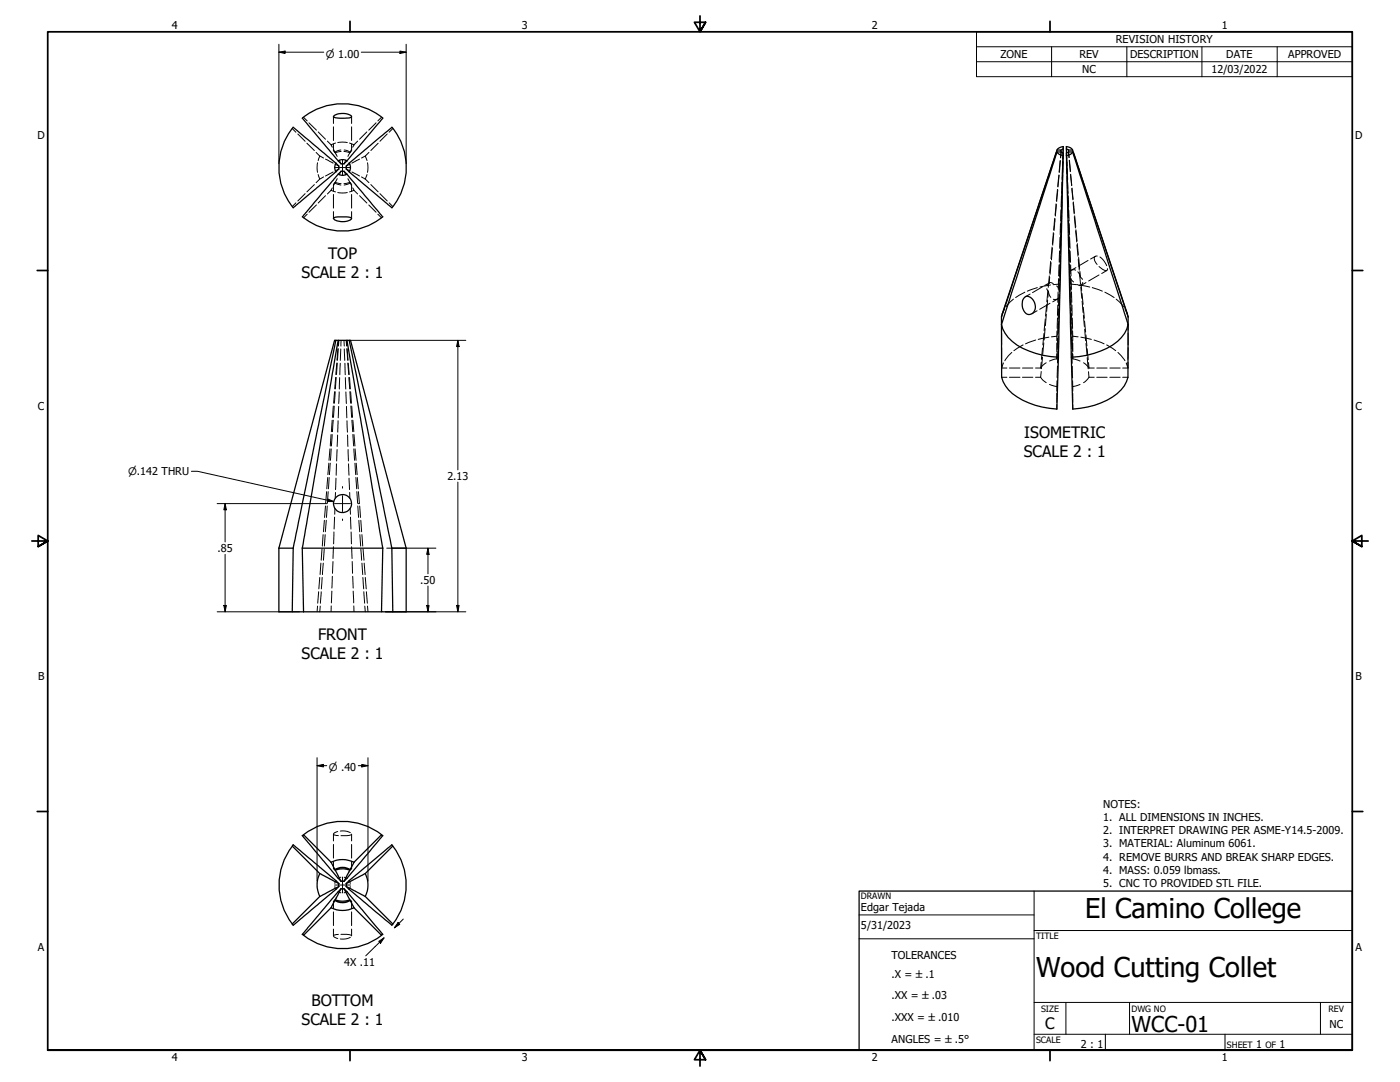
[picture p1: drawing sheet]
<svg xmlns="http://www.w3.org/2000/svg" width="559mm" height="432mm" viewBox="0 0 559 432" stroke-linecap="round" stroke-linejoin="round" font-family="sans-serif">
<!-- layer: Hidden (ANSI) -->
<g fill="none" stroke="#000" stroke-width=".4">
<path d="M116.6 51.3l1.5 1.5M118.9 53.5l2.9 2.9M121.2 46.8l1.4 1.5M122.5 57.1l3 3M123.3 49l3 2.9M127 52.6l2.9 3M130.7 56.3l1.4 1.5M132.1 57.8l.6 .9M133.1 46.5v2.8M133.1 50.6v5.5M133.1 57.5v2.7M133.2 59.7l.5 1"/>
<path d="M133.9 57.1l-1.8 .7M134.8 56.9h3.8M136.1 59.9l-2.4 .8M137.4 59.9l2.4 .8M139.5 57.1l1.8 .7M140.3 59.7l-.5 1M140.3 46.5v2.8M140.3 50.6v5.5M140.3 57.5v2.7M141.3 57.8l-.5 .9M142.7 56.3l-1.4 1.5M146.4 52.6l-2.9 3"/>
<path d="M150.1 49l-2.9 2.9M150.9 57.1l-2.9 3M152.3 46.8l-1.5 1.5M154.6 53.5l-3 2.9M156.8 51.3l-1.5 1.5M424.4 58.5l-.1 2.1M425.6 58.5l.1 2.1M121.8 77.3l-2.9 2.9M125.5 73.7l-3 2.9M126.2 60.8l1.4 1.5M126.7 65v3.8M127 69.7l.6 1.7"/>
<path d="M127.6 62.3l-.6 1.8M127.6 62.3l1.6 .8M127.6 71.4l-1.4 1.5M129.2 70.6l-1.6 .8M129.9 63.5l3.1 1.6M129.9 78.1l-2.9 2.9M132.1 75.9l1.8 .7M132.1 75.9l-1.4 1.5M132.7 75l-.6 .9M133 68.6l-3.1 1.6M133.1 73.5v2.8M133.1 77.6v5.5"/>
<path d="M133.2 60.3l.5 .4M133.4 60.5l.4 .5M133.7 73l-.5 1M133.7 73l-.5 .4M133.7 73l2.4 .9M133.7 65.5l1.6 .8M133.8 61l.8 1.4M133.8 72.8l2.3 .5M133.8 72.8l-.4 .4M134.6 71.3l-.8 1.5M134.8 76.8h3.8M135.3 67.4l-1.6 .9"/>
<path d="M135.4 63.9l.7 1.5M136.1 68.3l-.7 1.5M136.1 60.5l-2.3 .5M137.3 60.5l2.3 .5M137.3 68.3l.7 1.5M138 63.9l-.7 1.5M138.2 67.4l1.5 .9M138.9 71.3l.7 1.5M139.6 72.8l-2.3 .5M139.6 61l-.7 1.4M139.6 72.8l.4 .4M139.7 65.5l-1.5 .8"/>
<path d="M139.8 73l.4 .4M139.8 73l-2.4 .9M139.8 73l.5 1M140 60.5l-.4 .5M140.2 60.3l-.4 .4M140.3 73.5v2.8M140.3 77.6v5.5M140.5 68.6l3 1.6M140.8 75l.5 .9M141.3 75.9l-1.8 .7M141.3 75.9l1.4 1.5M143.5 63.5l-3 1.6"/>
<path d="M143.5 78.1l2.9 2.9M144.3 70.6l1.5 .8M145.8 62.3l.7 1.8M145.8 62.3l-1.5 .8M145.8 71.4l1.5 1.5M146.5 69.7l-.7 1.7M146.7 65v3.8M147.3 60.8l-1.5 1.5M148 73.7l2.9 2.9M151.6 77.3l3 2.9M422.1 75.6l-.5 4.6M422.2 75.8l-.4 4.6"/>
<path d="M422.7 69.8l-.5 4.6M422.7 69.9l-.4 4.7M423.2 64.1l-.5 4.6M423.2 64.1l-.4 4.7M423.5 60.6l-.2 2.3M423.5 60.6l-.1 2.4M423.7 78.2l-.2 4.4M423.9 76.3l-.2 4.7M423.9 72.8l-.2 4.4M424 75.2l-.1 4.4M424.1 70.5l-.2 4.7M424.1 67.2l-.2 4.4"/>
<path d="M424.2 69.8l-.1 4.3M424.2 64.6l-.1 4.7M424.2 61.8l-.1 4.4M424.3 61.1l-.1 2.3M424.3 64.4l-.1 4.3M424.4 61.1l-.1 2.2M425.7 63.4v-2.3l.1 2.3M425.8 61.8l.2 4.4M425.8 64.6l.1 4.7M425.8 64.6l.2 4.7M425.9 70.4l.1 4.7M426 67.2l.1 4.4"/>
<path d="M426 70.5l.1 4.7M426.1 76.3l.1 4.6M426.1 72.8l.2 4.4M426.1 76.4l.2 4.7M426.3 78.2l.2 4.4M426.7 62.9l-.2-2.3 .3 2.3M426.8 64l.4 4.5M426.8 63.9l.5 4.5M427.3 69.7l.4 4.4M427.4 69.5l.4 4.4M427.8 75.2l.4 4.6M427.9 75.1l.4 4.4"/>
<path d="M118.1 81l-1.5 1.4M122.6 85.5l-1.4 1.4M126.3 81.8l-3 2.9M133.1 84.5v2.7M140.3 84.5v2.7M147.2 81.8l2.9 2.9M150.8 85.5l1.5 1.4M155.3 81l1.5 1.4M419.9 98.6l-.4 4.6M420.1 99l-.4 4.7M420.4 92.8l-.3 4.7M420.6 93.2l-.4 4.7"/>
<path d="M421 87.1l-.4 4.6M421.1 87.4l-.4 4.6M421.5 81.3l-.4 4.6M421.6 81.6l-.3 4.6M423.1 94.7l-.1 4.4M423.2 99.8l-.2 4.7M423.3 89.2l-.1 4.5M423.4 93.9l-.2 4.7M423.4 96.9l-.1 4.3M423.5 83.8l-.1 4.3M423.5 88.1l-.1 4.7M423.5 91.5l-.1 4.3"/>
<path d="M423.7 82.2l-.2 4.7M423.7 86l-.1 4.4M423.9 80.6l-.2 4.4M426.2 82.1l.1 4.6M426.3 82.3l.2 4.7M426.4 87.9l.1 4.7M426.5 83.8l.2 4.3M426.5 88.1l.2 4.7M426.5 93.7l.2 4.7M426.7 89.2l.2 4.5M426.7 94l.1 4.7M426.7 99.6l.1 4.6"/>
<path d="M426.9 94.7l.2 4.4M426.9 99.9l.1 4.7M428.3 80.9l.5 4.4M428.4 80.6l.4 4.4M428.8 86.5l.5 4.5M428.9 86.1l.5 4.5M429.3 92.1l.5 4.5M429.5 91.7l.4 4.4M429.8 97.7l.5 4.5M430 97.2l.4 4.5M404.5 119.4l-2.9 3M409.1 116.6l-3.7 2.1"/>
<path d="M411.2 117.3l-1.9 1.1M414 114.7l-4 1.5M416.1 114.5l-4 2.3M417.8 115.2l.7 1.1M418.1 119.8l-.3 4.5M418.3 115.8l-.5 4.7M418.5 116.3l-.2 2.3M418.5 116.3l.9 2.4M418.8 113l-.8 1M418.8 113l.6-.2 1 .4M418.8 110.1l-.4 4.6M419 110.6l-.2 2.4"/>
<path d="M419 112.8l-2 1.1M419.3 113.7l-4.2 .9M419.4 104.3l-.4 4.7M419.5 104.8l-.4 4.7M421.8 114.1l1.1 1.2M422.3 119.3l-2.1 1.2M422.3 116.5l-.1 4.1M422.5 113.4l-.1 2.1M422.5 113.4l-2.2 .2M422.5 111.2v2.2M422.7 117.3l-.2 4.7M422.7 105.7l-.2 4.4"/>
<path d="M422.8 111.5l-.1 4.7M422.8 118.8a2.29 2.29 0 0 1-2.4 .6M422.8 118.8l-.1 2.4M422.8 117.7v1.1M422.9 100.2l-.1 4.4M422.9 115.3v1.2M423 105.7l-.2 4.7M423 113.2l-.1 2.1M423.1 107.8l-.1 4.3M423.3 102.3l-.1 4.4M426.8 105.4l.2 4.6M427 111.2l.2 4.7"/>
<path d="M427 105.8l.2 2.3M427.1 100.2l.2 4.4M427.2 108.1v1.1M427.2 117l.1 4.7M427.2 111.3l1.3 1.2M427.2 110.2v1.1M427.2 111.3l.1 2.1M427.4 105.7l.1 4.4M427.4 114.4l.1 4.3M427.5 119.8l.1 4.2M427.5 111.2l.1 2.2M427.6 113.4l.1 2.1"/>
<path d="M427.6 113.4l2.1 .2M427.7 116.5l.1 4.1M429.3 107.8a1.92 1.92 0 0 0-2.1 .3M429.5 106.8l-2 1.1M430 113.5l1 .5 .5-.3M430.2 108.5l1 2.1M430.4 103.4l.4 4.4M430.5 102.7l.4 4.5M430.8 113.7l4.2 .9M430.9 109l.4 4.5M431 108.3l.2 2.3M431.2 110.6l.9 .9"/>
<path d="M431.4 114.6l.4 4.5M431.5 113.7l.2 2.3M431.9 117.1l.4 4.4M432.2 112.7l-.7 1M433.5 112.8l-2.1 1.2M434.3 103.9l-3.9 2.3M436 114.7l4 1.5M437.2 102.3l-1.9 1.1M438 102.2h-.7a2.2 2.2 0 0 0 .6 3.3M438.7 106.4a3.3 3.3 0 0 0 3.2 1.4l.1-.6M438.7 109.7l-4.2 2.4M439 102.6a7.6 7.6 0 0 1 2.7 3.4"/>
<path d="M441 116.6l3.7 2.1M441.8 107.9l-2.1 1.3M445.5 119.4l2.9 3M134.9 139.2l-.4 4.6M135 139.2l-.3 4.6M135.1 135.8l-.2 2.2M135.3 135.8l-.2 2.2M136 139.3l-.2 4.5M136.1 135.8v2.3M137.3 135.8l.1 2.3M137.4 139.3l.2 4.5M138.2 135.8l.2 2.2"/>
<path d="M138.3 135.8l.2 2.2M138.4 139.2l.3 4.6M138.6 139.2l.3 4.6M399.7 129.5l.1 2.3M399.8 133v4.6M399.8 138.7v4.7M401 123.3l-1 1.9M408.4 137.7l-3.7 2.3M413.4 135.7l-4.1 1.5M414 124l-2.1 1.2M416.1 138.9l-.4 4.5M416.6 136.8l-.4 4.6"/>
<path d="M416.7 133.1l-.5 4.6M417.1 131.1l-.3 4.6M417.2 127.3l-.4 4.7M417.6 125.4l-.3 4.6M417.8 121.6l-.5 4.6M418.7 134.6l-4.3 .8M419.1 121l-4.1 2.4M421.8 134.2v1.8M421.8 136.9v3.6M421.8 134.2l-2.1 .2M421.9 132.1l-.1 2.1M422.1 134.9l-.1 4.7"/>
<path d="M422.1 126.9l-.1 4.2M422.2 121.7l-.1 4.2M422.3 129.1l-.2 4.7M422.4 134.2l-.1 4.7M422.5 123.3l-.2 4.7M422.5 128.3l-.1 4.7M422.7 122.4l-.1 4.7M427.4 122.9l.1 4.6M427.5 128.7l.1 4.6M427.7 125.1l.1 4.2M427.7 134.5l.1 4.7M427.8 130.4l.1 4.3"/>
<path d="M427.9 121.7v4.2M428 135.7l.1 4.3M428 126.9l.1 4.2M428.1 132.1l.1 2.1M428.2 134.2v1.8M428.2 136.9v3.6M428.2 134.2l2.1 .2M431.4 134.6l4.2 .8M431.9 120.2l.4 4.5M432.4 122.6l.4 4.4M432.4 125.9l.4 4.4M432.9 128.1l.4 4.4"/>
<path d="M432.9 131.4l.4 4.6M433.5 133.7l.3 4.3M433.5 137.1l.3 4.5M434 139.2l.3 4.4M436.7 135.7l4 1.5M441.7 137.7l3.6 2.3M449.1 123.3l.9 1.9M450.3 129.5v2.3M450.3 133v4.6M450.3 138.7l-.1 4.7M133.5 156.3l-.3 4.6M133.8 156.3l-.3 4.6"/>
<path d="M134 150.6l-.4 4.6M134.2 150.6l-.3 4.6M134.4 144.9l-.4 4.6M134.6 144.9l-.3 4.6M135.4 156.4l-.2 4.6M135.6 150.7l-.2 4.6M135.8 145l-.2 4.5M137.7 145l.1 4.5M137.9 150.7l.1 4.6M138 156.4l.2 4.6M138.8 144.9l.4 4.6M139 144.9l.4 4.6"/>
<path d="M139.3 150.6l.3 4.6M139.5 150.6l.3 4.6M139.6 156.3l.4 4.6M140 156.3l.3 4.6M399.8 144.6v2.3M399.8 146.9h2.1M399.8 150.6h2.1M400.6 144.8l-.8 2.1M402.9 146.9h4.2M402.9 150.6h4.2M403.9 140.7l-2.8 3.3M408.1 146.9h4.1"/>
<path d="M408.1 150.6h4.1M413.3 146.9h2.1M413.3 150.6h2.1M415.4 150.6l1 1.2 1.2 .9M415.6 144.6l-.2 2.3M415.6 148.3l-.2 2.3M416.1 142.6l-.4 4.5M417.6 144.8l-2.2 2.1M418.9 153.4l2.9 .9M421.8 143.2l-2.9 .9M421.8 141.4v1.8M421.8 154.3v1.8"/>
<path d="M421.8 157v3.6M421.9 140.8l-.1 2.4M421.9 152l-.1 2.3M422.1 146l-.1 4.7M422.2 140.1l-.1 4.7M427.8 140.3l.1 4.7M428 146.2l.1 4.6M428.1 152l.1 2.3M428.1 141l.1 2.2M428.2 143.2l2.9 .9M428.2 141.4v1.8M428.2 154.3v1.8"/>
<path d="M428.2 157v3.6M431.1 153.4l-2.9 .9M432.5 144.8l2.2 2.1M434 142.7l.3 4.5M434.5 144.7l.2 2.2M434.5 148.3l.2 2.3M434.7 150.6l-2.2 2.1M434.7 146.9h2.1M434.7 150.6h2.1M437.8 146.9h4.1M437.8 150.6h4.1M443 146.9h4.1"/>
<path d="M443 150.6h4.1M446.2 140.7l2.8 3.3M448.1 146.9h2.1M448.1 150.6h2.1M449.5 144.8l.7 2.1M450.2 144.6v2.3M131.7 179.1l-.4 4.6M132.1 173.4l-.3 4.6M132.2 179.1l-.3 4.6M132.6 173.4l-.3 4.6M132.6 167.7l-.3 4.6M133 167.7l-.3 4.6"/>
<path d="M133 162.1l-.3 4.5M133.4 162.1l-.3 4.5M134.6 179.4l-.2 4.6M134.7 173.6l-.1 4.6M134.9 167.9l-.1 4.6M135.2 162.2l-.2 4.6M138.3 162.2l.1 4.6M138.5 167.9l.2 4.6M138.7 173.6l.2 4.6M138.9 179.4l.2 4.6M140 162.1l.3 4.5M140.4 162.1l.3 4.5"/>
<path d="M140.5 167.7l.3 4.6M140.8 173.4l.4 4.6M140.8 167.7l.4 4.6M141.2 179.1l.3 4.6M141.3 173.4l.4 4.6M141.7 179.1l.4 4.6M421.8 161.5v1.8M428.2 161.5v1.8M130.4 196.2l-.4 4.6M130.8 190.6l-.4 4.5M131 196.2l-.3 4.6M131.3 184.8l-.4 4.6"/>
<path d="M131.4 190.6l-.3 4.5M131.8 184.8l-.3 4.6M133.9 196.5l-.1 2.3M134.1 190.8l-.2 4.6M134.3 185.1l-.1 4.6M139.1 185.1l.2 4.6M139.3 190.8l.2 4.6M139.6 196.5v2.3M141.7 184.8l.3 4.6M142 190.6l.4 4.5M142.2 184.8l.4 4.6M142.4 196.2l.3 4.6"/>
<path d="M142.6 190.6l.4 4.5M143.1 196.2l.3 4.6M128.5 219.1l-.3 4.5M129 213.4l-.3 4.5M129.4 219.1l-.3 4.5M129.5 207.6l-.4 4.6M129.8 213.4l-.3 4.5M129.9 201.9l-.4 4.6M130.2 207.6l-.3 4.6M130.6 201.9l-.3 4.6M133.1 218.2l-.2 4.7M133.3 212.3l-.1 4.7"/>
<path d="M133.5 206.4l-.2 4.7M133.7 202.9l-.1 2.3M139.8 202.9l.1 2.3M139.9 206.4l.2 4.7M140.1 212.3l.2 4.7M140.3 218.2l.2 4.7M142.8 201.9l.3 4.6M143.3 207.6l.3 4.6M143.6 201.9l.3 4.6M143.6 213.4l.4 4.5M144 219.1l.3 4.5M144 207.6l.3 4.6"/>
<path d="M144.5 213.4l.3 4.5M144.9 219.1l.4 4.5M127.2 236.2l-.4 4.5M127.6 230.4l-.3 4.6M128.1 224.7l-.3 4.6M128.2 236.2l-.3 4.5M128.6 230.4l-.3 4.6M129 224.7l-.3 4.6M132.5 235.9l-.2 4.7M132.7 230l-.2 4.7M132.9 224.1l-.2 4.7M140.6 224.1l.1 4.7"/>
<path d="M140.8 230l.2 4.7M141 235.9l.2 4.7M144.5 224.7l.3 4.6M144.8 230.4l.4 4.6M145.2 236.2l.3 4.5M145.4 224.7l.3 4.6M145.8 230.4l.4 4.6M146.2 236.2l.4 4.5M126.7 241.9l-.1 2.3M127.8 241.9l-.2 2.3M132.2 241.8l-.1 2.4M141.2 241.8l.1 2.4"/>
<path d="M145.6 241.9l.2 2.3M146.7 241.9l.2 2.3M133.1 332.9l2 .6M133.1 332.9v2.7M133.1 337v5.5M134.8 331.9l-1.2 .4-.5 .6M135.8 331.7h2.1l1.9 .6M140.2 333.1l-1.8 .4h-2.3M140.3 332.9v2.7M140.3 337v5.5M133.1 343.8v2.7M133.1 359.9v2.7"/>
<path d="M133.7 353.8l.3 1.2M134 351.4l-.3 1.2M135 355.9l1.1 .4M136.1 350.1l-1.1 .4M137.4 350.1l1.1 .4M138.5 355.9l-1.1 .4M139.4 351.4l.4 1.2M139.8 353.8l-.4 1.2M140.3 343.8v2.7M140.3 359.9v2.7M133.1 363.9v5.5M133.1 370.8v2.7"/>
<path d="M135.1 372.9l-2 .5 .5 .7 1.2 .4M136.1 372.9h2.3l1.8 .4M139.8 374.1l-1.9 .6h-2.1M140.3 363.9v5.5M140.3 370.8v2.7"/>
</g>
<!-- layer: Visible (ANSI) -->
<g fill="none" stroke="#000" stroke-width=".51">
<path d="M117 50.8l18.3 15.5v1.1l-1.3 1.2-17 14.3a25.4 25.4 0 0 1 0-32.1zM120.6 47.2l14.4 17M133.3 46.2a6.3 6.3 0 0 1 7 .3v.2a12.2 12.2 0 0 1-7.2-.1zM152.8 47.2l-14.3 17M152.8 47.1a25.4 25.4 0 0 0-32.1 0M156.4 50.8l-17 14.3M156.5 50.8a25.4 25.4 0 0 1 0 32.1M421.9 59.9l-22.2 66.6M421.9 59.9h1.6v.7M421.9 59.9a3.1 3.1 0 0 1 2.5-1.4l-.1 2.6M424.4 59.4l-.9 .5M425.6 59.4l.9 .5"/>
<path d="M426.5 59.9h1.6M426.5 59.9v.7M428.1 59.9a2.84 2.84 0 0 0-2.5-1.4l.1 2.6M428.1 59.9l22.2 66.6M134.1 65.1l-.5 1.7 .5 1.8M135 64.2l1.1 1.2h1.2l1.2-1.2M135 69.5l1.7 .5 1.8-.5M135 64.2l1.7-.5 1.8 .5M139.4 65.1l.5 1.7-.5 1.8M139.4 65.1l-1.2 1.2v1.1l1.2 1.2M139.4 68.6l17 14.3M421.6 60.9l-21.9 65.6"/>
<path d="M421.9 60.6l-22.2 68.9M421.9 60.6h1.6l.9 .5v.9M421.9 60.6a2.73 2.73 0 0 0 2.5 1.4M424.4 62l-1.9 80.6M425.6 62l2 80.6M425.6 61.1v.9M426.5 60.6l-.9 .5M426.5 60.6h1.6M428.1 60.6a2.54 2.54 0 0 1-2.5 1.4M428.1 60.6l22.2 68.9a14.5 14.5 0 0 1-8.5 9.5 36.1 36.1 0 0 1-14.2 3.6M428.4 60.9l21.9 65.6M120.7 86.5a25.5 25.5 0 0 0 32.1 .1l-15.5-18.3h-1.2l-1.4 1.5-14.1 16.8"/>
<path d="M133.2 86.9l3.1-.3a5.3 5.3 0 0 1 4 .6 6 6 0 0 1-7.1 .1zM408.9 118.7a2.75 2.75 0 0 1 4 2.1 3 3 0 0 1 0 3.2 3 3 0 0 1-2.8 1.4 4.7 4.7 0 0 1-1.2-6.7zM134 135.8l-17 83M135 135.8l-14.4 83M138.5 135.8l14.3 83M139.4 135.8l17 83M399.7 129.5a14.5 14.5 0 0 0 8.5 9.5 36 36 0 0 0 14.3 3.6M399.7 129.5l.1 21.1a14.5 14.5 0 0 0 8.4 9.1 33.8 33.8 0 0 0 13.6 3.6l.7-20.7M399.7 126.5v3M450.3 126.5l-.1 24.1a14.6 14.6 0 0 1-8.3 9.1 33.8 33.8 0 0 1-13.7 3.6l-.6-20.7M111.3 218.8l22.2-83h6.4l22.2 83M111.3 218.8h5.7"/>
<path d="M111.3 218.8v25.4h5.3M117 218.8l-.4 25.4h4.6M120.6 218.8l.6 25.4M120.6 218.8h32.2M152.8 218.8l-.5 25.4h4.5l-.4-25.4M156.4 218.8h5.7M162.1 218.8v25.4h-5.3M121.2 244.2h31.1M116.7 337.7a25.4 25.4 0 0 0 0 31.1M121.2 333.1a25.4 25.4 0 0 1 31.1 0M156.8 337.7a25.4 25.4 0 0 1 0 31.1M127.6 348.6l-11-11 .4-.5 18.3 15.5"/>
<path d="M127.6 348.6l7.7 4M127.6 348.6a10.2 10.2 0 0 0 0 9.2M132.1 344.1l1.6 2.9M132.1 344.1l-10.9-11-.6 .4 15.5 18.2M132.1 344.1a10.2 10.2 0 0 1 9.2 0M133.1 346.5l.6 .5a5.7 5.7 0 0 1 6.1 0l.5-.5-.7 .8a7.8 7.8 0 0 0-5.8 0zM133.7 359.3l-1.6 3M133.8 347.3l2.3 4.4M133.8 359.1a7.8 7.8 0 0 0 5.8 0l.7 .8-.5-.6a5.7 5.7 0 0 1-6.1 0l-.6 .6zM135.3 352.6v1.2M135.3 353.8l-7.7 4M135.3 353.8l-18.3 15.5-.4-.6 11-10.9"/>
<path d="M136.1 351.7h1.2M136.1 354.6h1.2M136.1 354.6l-15.5 18.3 .6 .4 10.9-11M136.1 354.6l-2.3 4.5M137.3 354.6l15.5 18.3-.5 .4-11-11M137.3 354.6l2.3 4.5M138.2 352.6v1.2M138.2 353.8l18.2 15.5 .4-.6-11-10.9M138.2 353.8l7.6 4M139.6 347.3l-2.3 4.4M139.8 359.3l1.5 3M141.3 344.1l11-11 .5 .4-15.5 18.2"/>
<path d="M141.3 344.1l-1.5 2.9M145.8 348.6a10.2 10.2 0 0 1 0 9.2M145.8 348.6l11-11-.4-.5-18.2 15.5M145.8 348.6l-7.6 4M121.2 373.3a25.4 25.4 0 0 0 31.1 0M132.1 362.3a10.2 10.2 0 0 0 9.2 0"/>
<circle cx="136.7" cy="201" r="3.6"/>
</g>
<!-- layer: Border (ANSI) -->
<g fill="none" stroke="#000" stroke-width=".7">
<path d="M139.7 8.5v4.2M279.4 6.3v6.4l-2.2-3.8h4.4l-2.2 3.8 2.2-3.8M419.1 8.5v4.2M14.9 107.9h4.1M539.8 107.9h4.1M12.7 215.9h6.3l-3.8-2.2v4.4l3.8-2.2-3.8 2.2M546.1 215.9h-6.3l3.8-2.2v4.4l-3.8-2.2 3.8 2.2M14.9 323.8h4.1M539.8 323.8h4.1M19 419.1v-406.4h520.8v406.4h-520.8h520.8M139.7 419.1v4.2M419.1 419.1v4.2"/>
<path d="M281.6 422.9l-2.2-3.8 2.2 3.8h-4.4l2.2-3.8v6.3"/>
</g>
<!-- layer: Title (ANSI) -->
<path d="M412.7 355.6v63.5M342.9 365.1h69.8M342.9 374.6h69.8M412.7 371.3h127.1M412.7 412.7h127.1M412.7 400h127.1M425.4 400v12.7M441.2 412.7v6.4M450.8 400v12.7M488.9 412.7v6.4M527 400v12.7" fill="none" stroke="#000" stroke-width=".4"/>
<path d="M342.9 355.6h196.9v63.5h-196.9z" fill="none" stroke="#000" stroke-width=".51"/>
<!-- layer: Symbol (ANSI) -->
<path d="M389.8 18.7v-6h150v6M419.7 18.7v11.9M449.8 18.7v11.9M479.7 18.7v11.9M509.8 18.7v11.9M539.8 18.7h-150v5.9M539.8 18.7v11.9h-150v-6M389.8 24.6h150M76.4 188.1h2.5l54.3 12.1M130.9 199.1l2.3 1.1h-2.5z" fill="none" stroke="#000" stroke-width=".4"/>
<!-- layer: Dimension (ANSI) -->
<g fill="none" stroke="#000" stroke-width=".4">
<path d="M111.3 17.7v47.6M162.1 17.7v47.6M111.3 20.8l2.5-.4v.9zM111.3 20.8h17.9M144.2 20.8h17.9M159.6 20.4l2.5 .4-2.5 .5zM140.1 135.8h45.8M182.8 135.8l.5 2.5h-1.1zM182.8 135.8v51.7M182.8 192.4v51.8M86.7 201h43.2M89.9 201l.5 2.5h-1.1z"/>
<path d="M89.9 201v15.3M154.4 218.8h19.6M170.8 218.8l.5 2.4h-1zM170.8 218.8v10.2M89.9 221.2v23M170.8 233.9v10.3M86.7 244.2h32.9M89.3 241.6h1.1l-.5 2.6zM153.9 244.2h32M170.3 241.6h1l-.5 2.6zM182.2 241.6h1.1l-.5 2.6zM126.6 305.6l2.5-.5v1z"/>
<path d="M126.6 305.6h3.8M126.6 302.4v49.2M143 305.6h3.9M144.4 305.1l2.5 .5-2.5 .5zM146.9 302.4v49.2M151.2 375.7l2.1-1.4-1.4 2.1zM153.3 374.3l-7.3 7.1M158.9 368.2l.7 .7-2.2 1.4zM161 366.8l-3.6 3.5"/>
</g>
<g fill="#000">
<path d="M111.3 20.8l2.5-.4v.9z" fill-rule="evenodd"/>
<path d="M159.6 20.4l2.5 .4-2.5 .5z" fill-rule="evenodd"/>
<path d="M182.8 135.8l.5 2.5h-1.1z" fill-rule="evenodd"/>
<path d="M89.9 201l.5 2.5h-1.1z" fill-rule="evenodd"/>
<path d="M170.8 218.8l.5 2.4h-1z" fill-rule="evenodd"/>
<path d="M89.3 241.6h1.1l-.5 2.6z" fill-rule="evenodd"/>
<path d="M170.3 241.6h1l-.5 2.6z" fill-rule="evenodd"/>
<path d="M182.2 241.6h1.1l-.5 2.6z" fill-rule="evenodd"/>
<path d="M126.6 305.6l2.5-.5v1z" fill-rule="evenodd"/>
<path d="M144.4 305.1l2.5 .5-2.5 .5z" fill-rule="evenodd"/>
<path d="M151.2 375.7l2.1-1.4-1.4 2.1z" fill-rule="evenodd"/>
<path d="M158.9 368.2l.7 .7-2.2 1.4z" fill-rule="evenodd"/>
</g>
<!-- layer: Center Mark (ANSI) -->
<path d="M133.5 66.9h6.4M136.7 63.7v6.3M136.7 194.2v.6M136.7 197.8v6.4M129.9 201h.7M133.5 201h6.4M136.7 207.1v.6M142.9 201h.6M133.5 353.2h6.4M136.7 350v6.4" fill="none" stroke="#000" stroke-width=".4"/>
<!-- layer: Symbol (ANSI) -->
<path d="M130.9 199.1l2.3 1.1h-2.5z" fill-rule="evenodd" fill="#000"/>
<g font-size="10.9">
<text x="433.1" y="366.5">El Camino College</text>
<text x="413.5" y="390">Wood Cutting Collet</text>
</g>
<text font-size="8.7" x="451.6" y="411.9">WCC-01</text>
<g font-size="6.3">
<text x="130.9" y="103.4">TOP</text>
<text x="120.4" y="110.9">SCALE 2 : 1</text>
<text x="408.8" y="174.7">ISOMETRIC</text>
<text x="408.7" y="182.2">SCALE 2 : 1</text>
<text x="127" y="255.3">FRONT</text>
<text x="120.4" y="262.8">SCALE 2 : 1</text>
<text x="124.3" y="401.3">BOTTOM</text>
<text x="120.4" y="408.9">SCALE 2 : 1</text>
<text x="417.2" y="410.8">C</text>
</g>
<g font-size="4.3">
<text x="68.6" y="11.7">4</text>
<text x="208.3" y="11.7">3</text>
<text x="348" y="11.7">2</text>
<text x="487.7" y="11.7">1</text>
<text x="445.4" y="17.3">REVISION HISTORY</text>
<text x="399.3" y="23.2">ZONE</text>
<text x="430.8" y="23.2">REV</text>
<text x="451" y="23.2">DESCRIPTION</text>
<text x="489.5" y="23.2">DATE</text>
<text x="514.1" y="23.2">APPROVED</text>
<text x="432" y="29.2">NC</text>
<text x="483.6" y="29">12/03/2022</text>
<text x="15" y="55.6">D</text>
<text x="540.9" y="55.6">D</text>
<text x="15.1" y="163.5">C</text>
<text x="541" y="163.5">C</text>
<text x="178.6" y="191.6">2.13</text>
<text x="86.8" y="220.3">.85</text>
<text x="167.8" y="233">.50</text>
<text x="15.2" y="271.5">B</text>
<text x="541.1" y="271.5">B</text>
<text x="440.3" y="322.5">NOTES:</text>
<text x="440.3" y="327.8">1. ALL DIMENSIONS IN INCHES.</text>
<text x="440.3" y="333">2. INTERPRET DRAWING PER ASME-Y14.5-2009.</text>
<text x="440.3" y="338.2">3. MATERIAL: Aluminum 6061.</text>
<text x="440.3" y="343.5">4. REMOVE BURRS AND BREAK SHARP EDGES.</text>
<text x="440.3" y="348.7">4. MASS: 0.059 lbmass.</text>
<text x="440.3" y="353.9">5. CNC TO PROVIDED STL FILE.</text>
<text x="343.7" y="363.5">Edgar Tejada</text>
<text x="343.7" y="370.9">5/31/2023</text>
<text x="15.1" y="379.4">A</text>
<text x="355.9" y="382.8">TOLERANCES</text>
<text x="541" y="379.4">A</text>
<text x="137.4" y="385.4">4X .11</text>
<text x="355.9" y="390.2">.X = ±.1</text>
<text x="355.9" y="398.8">.XX = ±.03</text>
<text x="355.9" y="407.5">.XXX = ±.010</text>
<text x="530.6" y="410.1">NC</text>
<text x="355.9" y="416.1">ANGLES = ±.5°</text>
<text x="431.4" y="418.3">2 : 1</text>
<text x="501.3" y="418.3">1</text>
<text x="510.7" y="418.3">1</text>
<text x="68.6" y="423.3">4</text>
<text x="208.3" y="423.3">3</text>
<text x="348" y="423.3">2</text>
<text x="487.7" y="423.3">1</text>
</g>
<g font-size="4.1">
<text x="130" y="23.1">⌀ 1.00</text>
<text x="51.1" y="189.7">⌀.142 THRU</text>
<text x="131.2" y="307.7">⌀ .40</text>
</g>
<g font-size="3.5">
<text x="343.7" y="358.9">DRAWN</text>
<text x="413.5" y="374.6">TITLE</text>
<text x="415.5" y="403.9">SIZE</text>
<text x="451.6" y="403.9">DWG NO</text>
<text x="530.3" y="403.9">REV</text>
<text x="413.5" y="416.1">SCALE</text>
<text x="489.7" y="418.3">SHEET</text>
<text x="505.1" y="418.3">OF</text>
</g>
</svg>
